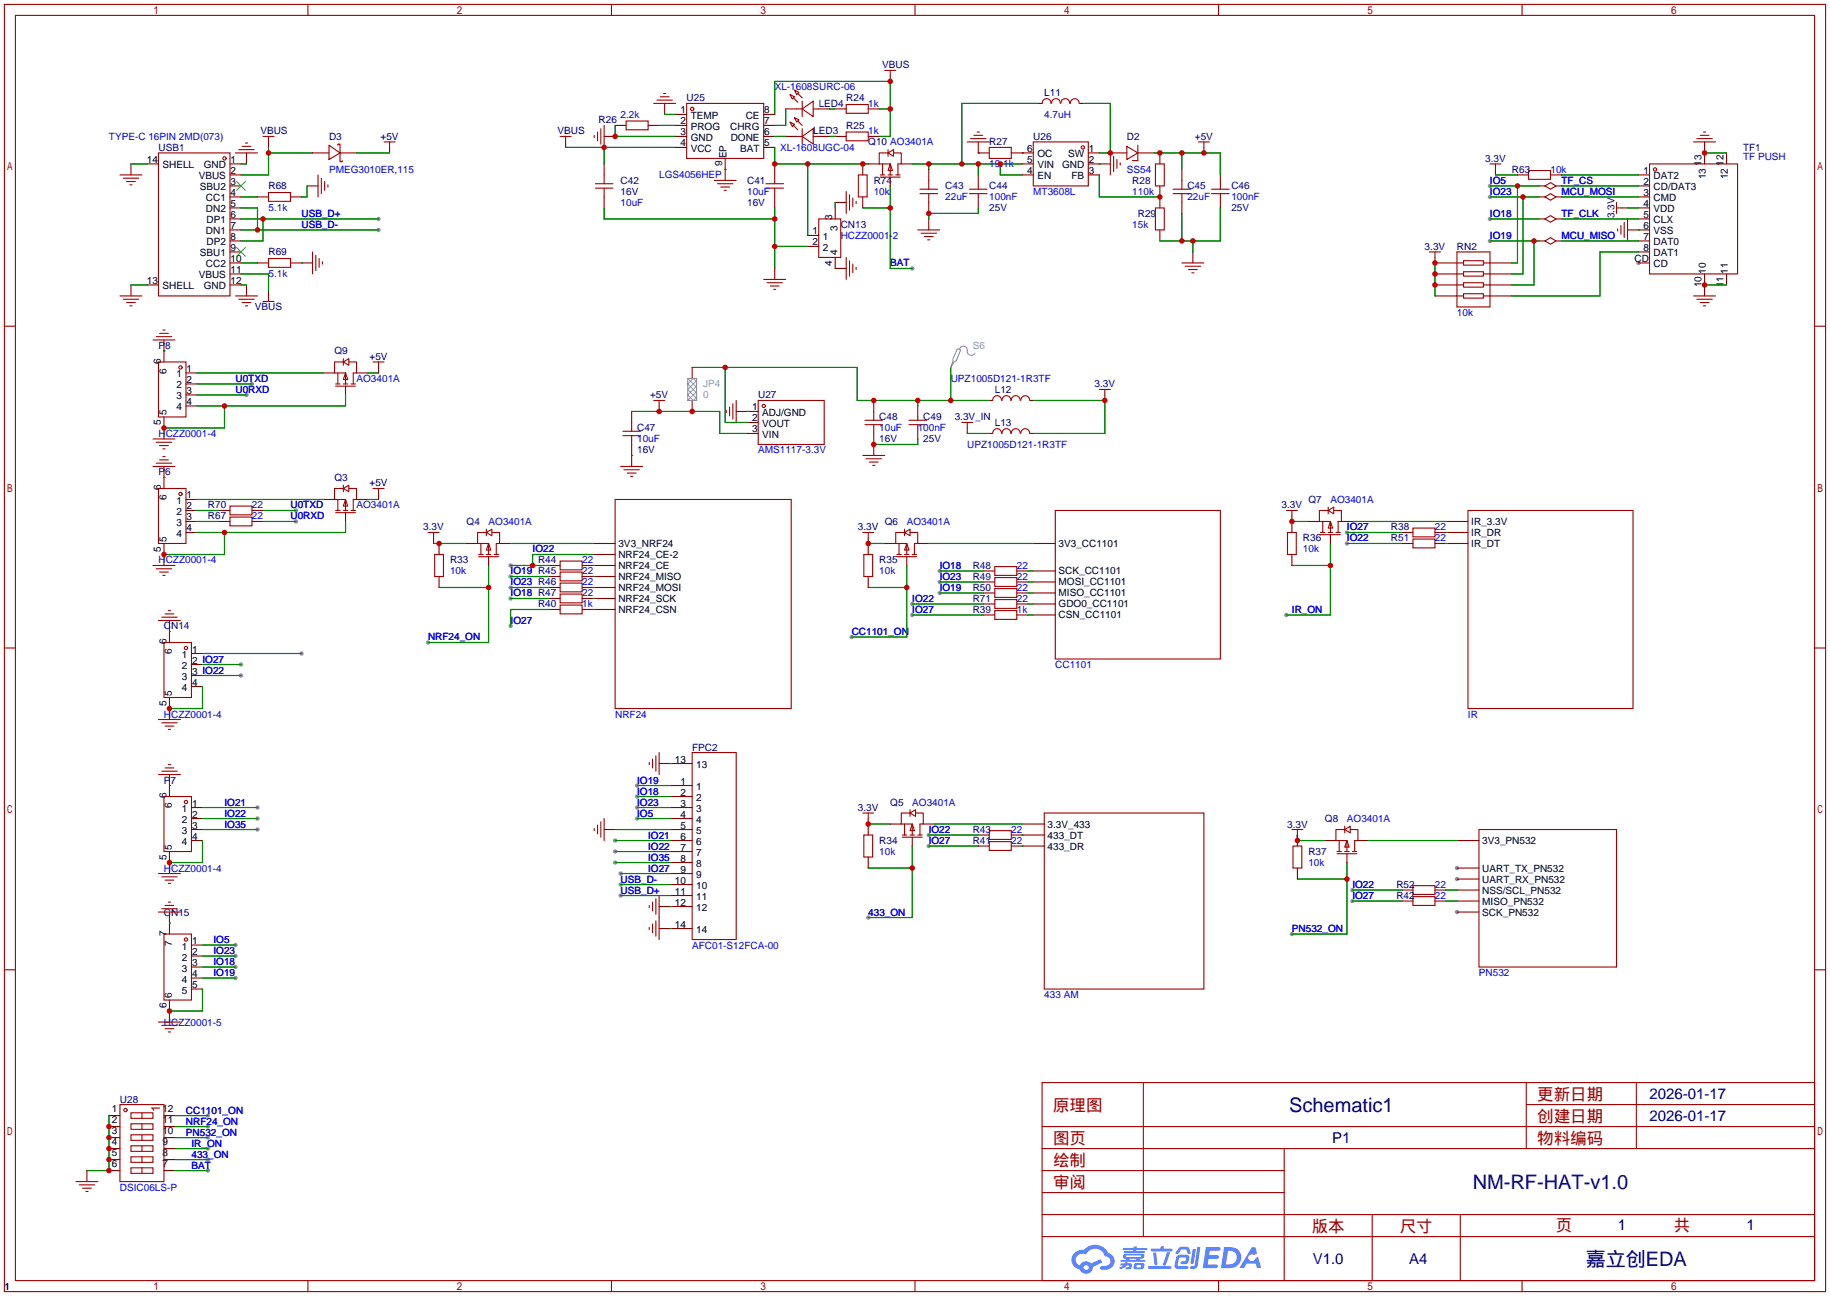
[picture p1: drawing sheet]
<svg xmlns="http://www.w3.org/2000/svg" width="422mm" height="299mm" viewBox="0 0 422 299" stroke-linecap="round" stroke-linejoin="round" font-family="sans-serif">
<g fill="#999">
<circle cx="336.3" cy="200.4" r=".51"/>
<circle cx="336.3" cy="202.9" r=".51"/>
<circle cx="336.3" cy="210.6" r=".51"/>
<circle cx="378.2" cy="60.7" r=".51"/>
<circle cx="87.4" cy="50.5" r=".51"/>
<circle cx="87.4" cy="53.1" r=".51"/>
<circle cx="343.9" cy="45.5" r=".51"/>
<circle cx="343.9" cy="50.5" r=".51"/>
<circle cx="343.9" cy="42.9" r=".51"/>
<circle cx="343.9" cy="55.6" r=".51"/>
<circle cx="68.3" cy="117.9" r=".51"/>
<circle cx="68.3" cy="120.4" r=".51"/>
<circle cx="69.6" cy="150.9" r=".51"/>
<circle cx="55.6" cy="153.4" r=".51"/>
<circle cx="55.6" cy="156" r=".51"/>
<circle cx="59.4" cy="186.4" r=".51"/>
<circle cx="59.4" cy="189" r=".51"/>
<circle cx="59.4" cy="191.5" r=".51"/>
<circle cx="54.4" cy="218.2" r=".51"/>
<circle cx="54.4" cy="220.7" r=".51"/>
<circle cx="54.4" cy="223.3" r=".51"/>
<circle cx="54.4" cy="225.8" r=".51"/>
<circle cx="98.8" cy="148.3" r=".51"/>
<circle cx="48" cy="257.6" r=".51"/>
<circle cx="200.4" cy="211.8" r=".51"/>
<circle cx="48" cy="260.1" r=".51"/>
<circle cx="196.6" cy="147.1" r=".51"/>
<circle cx="296.9" cy="142" r=".51"/>
<circle cx="298.2" cy="215.6" r=".51"/>
<circle cx="48" cy="262.6" r=".51"/>
<circle cx="48" cy="265.2" r=".51"/>
<circle cx="48" cy="267.7" r=".51"/>
<circle cx="147.1" cy="181.4" r=".51"/>
<circle cx="147.1" cy="183.9" r=".51"/>
<circle cx="147.1" cy="186.4" r=".51"/>
<circle cx="147.1" cy="189" r=".51"/>
<circle cx="142" cy="194.1" r=".51"/>
<circle cx="142" cy="196.6" r=".51"/>
<circle cx="142" cy="199.1" r=".51"/>
<circle cx="143.3" cy="201.7" r=".51"/>
<circle cx="143.3" cy="204.2" r=".51"/>
<circle cx="143.3" cy="206.8" r=".51"/>
<circle cx="312.2" cy="208" r=".51"/>
<circle cx="117.9" cy="130.6" r=".51"/>
<circle cx="117.9" cy="144.5" r=".51"/>
<circle cx="117.9" cy="133.1" r=".51"/>
<circle cx="117.9" cy="135.6" r=".51"/>
<circle cx="117.9" cy="138.2" r=".51"/>
<circle cx="310.9" cy="125.5" r=".51"/>
<circle cx="310.9" cy="122.9" r=".51"/>
<circle cx="210.6" cy="142" r=".51"/>
<circle cx="214.4" cy="195.3" r=".51"/>
<circle cx="214.4" cy="192.8" r=".51"/>
<circle cx="216.9" cy="131.8" r=".51"/>
<circle cx="216.9" cy="134.4" r=".51"/>
<circle cx="216.9" cy="136.9" r=".51"/>
<circle cx="312.2" cy="205.5" r=".51"/>
<circle cx="48" cy="270.3" r=".51"/>
<circle cx="210.6" cy="139.4" r=".51"/>
<circle cx="58.2" cy="88.6" r=".51"/>
<circle cx="56.9" cy="91.2" r=".51"/>
<circle cx="210.6" cy="62" r=".51"/>
</g>
<g fill="none" stroke="#a10000" stroke-width=".25">
<path d="M1 1h420.4v297.2h-420.4zM3.6 3.6h415.2v292.1h-415.2zM71.1 1v2.6M141.1 1v2.6M211.2 1v2.6M281.3 1v2.6M351.3 1v2.6M1 75.3h2.6M418.8 75.3h2.6M1 149.6h2.6M418.8 149.6h2.6M1 223.9h2.6"/>
<path d="M418.8 223.9h2.6M240.5 249.9h178.3v45.8h-178.3zM263.9 249.9v35.6M352.3 249.9v15.3M352.3 255h66.5M377.7 249.9v15.3M240.5 270.3h55.9M240.5 265.2h178.3M240.5 275.3h55.9M240.5 260.1h178.3M296.4 265.2v30.5M71.1 295.7v2.5"/>
<path d="M141.1 295.7v2.5M211.2 295.7v2.5M240.5 285.5h178.3M240.5 280.4h178.3M281.3 295.7v2.5M316.7 280.4v15.3M337.1 280.4v15.3M351.3 295.7v2.5"/>
</g>
<g fill="#5487ff">
<path d="M278.4 287.9h2.6a.48 .48 0 0 1 .7 .4 .48 .48 0 0 1-.7 .5h-1.8l-.1 1h1.9a.43 .43 0 0 1 .4 .5 .43 .43 0 0 1-.5 .3h-1.9l-.2 1.3h1.6a.45 .45 0 0 1 .6 .2 .45 .45 0 0 1-.1 .6l-3.3 .1z"/>
<path d="M288.9 288h.9l.4 1.4-.8 .4a.84 .84 0 0 0-1.2 .2 .84 .84 0 0 0 .3 1.2 .84 .84 0 0 0 1.2-.4l.1-.3 .6-.3 .7 2.5h-1l-.3-1h-2l-.6 1h-1.1z"/>
<path d="M275.3 288.4h.7l-.5 3.2a.36 .36 0 0 1-.3 .3 .36 .36 0 0 1-.4-.4z"/>
<path d="M276.4 287.9h.7l-.6 4.3a1.13 1.13 0 0 1-1.8 .6l.2-.4 .7-.1 .2-.2z"/>
<path d="M272.1 288.2l.6-.4h1a.77 .77 0 0 1 .8 .6l.3 .9-.1 .2h-.6l-.2-.9-.3-.1h-.9l-.7 1-.7-.1z"/>
<path d="M271.6 290l.6-.3h1.7a.81 .81 0 0 1 .6 .5 .81 .81 0 0 1-.1 .9 .81 .81 0 0 1-.9 .8h-.7a.32 .32 0 0 1-.3-.4 .32 .32 0 0 1 .4-.3h.7l.2-.9-1.6 .1-.4 1.9h2.2a.32 .32 0 0 1 .3 .4 .32 .32 0 0 1-.4 .3l-2.2-.1-.5-.3-.1-.5z"/>
<path d="M265.1 292.3h5a.33 .33 0 0 1 .3 .4 .33 .33 0 0 1-.4 .3h-4.8l-.2-.2z"/>
<path d="M269.3 289.1h.8l-.7 2a.98 .98 0 0 1-.7 1.1l-.3-.3z"/>
<path d="M266.2 289.2h.7l.3 2.6a.34 .34 0 0 1-.3 .3 .34 .34 0 0 1-.4-.2z"/>
<path d="M265.7 288.3h2.1l.3-.6h.5l-.1 .6h1.8a.32 .32 0 0 1 .4 .3 .32 .32 0 0 1-.4 .3h-4.5l-.2-.1z"/>
<path d="M258.7 291.7h.9l.1-.2h.6v.2h.8l.2 .2-.2 .9-1.3 .2v-.4h.7l.1-.4a.68 .68 0 0 0-1 .4l-1.1 .4-.2-.4 1-.4h-.7z"/>
<path d="M259.2 288.1h2.4l.1-.3h.7v.3h2.1l.3 .3-.3 .2h-2.2v.3h1.8l.2 .2-.2 .2h-4.6v-.4h2v-.3h-2.2l-.2-.1z"/>
<path d="M282.6 287.9l-.8 4.9h1.7a2.5 2.5 0 0 0 3-2.5 2.5 2.5 0 0 0-3.1-2.4zM283.4 288.8a1.65 1.65 0 0 1 2.1 1.6 1.65 1.65 0 0 1-2.2 1.5h-.3z"/>
<path d="M259.4 289.7l-.2 .7 .7 .2 .1 .3h-1.3l.1 .4h5.3l.3-.2-.2-.2h-1.2l.2-.3a.7 .7 0 0 0 .8-.2 .7 .7 0 0 0 0-.9h-4.2zM260 289.9l3.4 .1-.2 .2h-3.2zM260.7 290.6h1.7l-.2 .3h-1.4z"/>
<path d="M261.8 291.8a1.05 1.05 0 0 0 0 1.2 2.91 2.91 0 0 0 2.2-.2 .98 .98 0 0 0 0-1.2h-1.7zM262.4 292.1l.9-.1 .1 .4-.3 .2h-.8z"/>
<path d="M248.1 289.2a2.23 2.23 0 0 0-.7 2.3 2.23 2.23 0 0 0 1.8 1.6 1.58 1.58 0 0 0 1.8 .9 1.58 1.58 0 0 0 1.3-1.5l2.2-1-.5-.8-2.1 1a1.65 1.65 0 0 0-2.7 .5 1.47 1.47 0 0 1-.7-2.1 1.47 1.47 0 0 1 2.2-.4 2.3 2.3 0 0 1 2.3-1.4 2.3 2.3 0 0 1 2 1.8 1.12 1.12 0 0 1 1.3 1 1.12 1.12 0 0 1-1.1 1.2h-.7a.45 .45 0 0 0-.6 .3 .45 .45 0 0 0 .4 .6 2.21 2.21 0 0 0 2.3-.6 2.21 2.21 0 0 0 .5-2.3 2.13 2.13 0 0 0-1.3-1 3.3 3.3 0 0 0-5.6-.7l-1.1 .1zM250.1 292.7a.6 .6 0 0 1 1.2 0 .6 .6 0 0 1-1.2 0z"/>
</g>
<g fill="none" stroke="#870000" stroke-width=".25">
<path d="M205.5 17.5v1.3M30.2 37.8v2.6M34 37.8h2.6M53.1 37.8h2.5M56.9 35.3v2.5M62 32.8v1.2M72.1 35.3h3.8M78.5 35.3h3.8M89.9 34v1.3M130.6 32.8v1.2M139.4 31.5h2.6M139.4 37.8v2.6"/>
<path d="M142 29h2.5M149.6 29h2.5M153.4 23.9v2.5M156 31.5h2.5M156 29h2.5M156 26.4h2.5M156 34h2.5M167.4 36.6v5.1M176.3 31.5h2.5M176.3 29h2.5M176.3 26.4h2.5M176.3 34h2.5"/>
<path d="M178.8 37.8v2.6M181.4 31.5h2.5M181.4 25.1h2.5M189 31.5h2.5M189 25.1h2.5M192.8 31.5h2.5M192.8 25.1h2.5M199.1 37.8v2.6M200.4 37.8h2.5M200.4 31.5h2.5M200.4 25.1h2.5M208 37.8h2.6"/>
<path d="M214.4 39.1v2.6M225.8 32.8v2.5h2.5M233.4 35.3h5.1M236 37.8h2.5M239.8 23.9h.7M249.2 23.9h.7M251.2 37.8h5.1M251.2 35.3h2.5M256.3 35.3h3.8M262.6 35.3h3.8M267.7 35.3v2.5M272.8 39.1v2.6"/>
<path d="M277.9 34v1.3M345.2 39.1v1.3M393.4 32.8v5M398.5 35.3v2.5M53.1 42.9h2.5M53.1 40.4h2.5M53.1 45.5h2.5M53.1 48h2.5M53.1 50.5h2.5M53.1 53.1h2.5M53.1 55.6h2.5M53.1 58.2h2.5"/>
<path d="M59.4 45.5h2.6M67.1 45.5h2.5M70.9 42.9h2.5M139.4 45.5v2.5M178.8 45.5v2.5M186.4 54.4h2.6M186.4 56.9h2.6M192.8 48v2.5M192.8 59.4v2.6h2.5M192.8 46.7h2.5M199.1 45.5v2.5M205.5 40.9v2"/>
<path d="M214.4 46.7v2.6M214.4 50.5v2.6M225.8 40.4v2.5M225.8 45.5v2.5M236 40.4h2.5M251.2 40.4h2.5M267.7 42.9v5.1M267.7 53.1v2.5M272.8 46.7v2.6M275.3 58.2v2.5M281.7 40.4v2.5M281.7 45.5v2.5"/>
<path d="M331.2 59.4v1.3h5.1M350.3 40.4h2.5M355.3 42.9h1.3M355.3 45.5h1.3M355.3 50.5h1.3M355.3 55.6h1.3M357.9 40.4h2.5M359.2 42.9h1.2M359.2 45.5h1.2M359.2 50.5h1.2M359.2 55.6h1.2M374.4 48h1.3"/>
<path d="M375.7 53.1h5M378.2 42.9h2.5M378.2 40.4h2.5M378.2 45.5h2.5M378.2 48h2.5M378.2 50.5h2.5M378.2 55.6h2.5M378.2 58.2h2.5M30.2 65.8v2.5M34 65.8h2.6M37.8 78.5v5.1M53.1 60.7h2.5"/>
<path d="M53.1 63.2h2.5M53.1 65.8h2.5M56.9 65.8v2.5M59.4 60.7h2.6M62 67.1v1.2M67.1 60.7h5M178.8 62v2.5M331.2 63.2h5.1M331.2 65.8h5.1M331.2 68.3h5.1M343.9 60.7h5.1M343.9 63.2h5.1"/>
<path d="M343.9 65.8h5.1M343.9 68.3h5.1M378.2 60.7h2.5M393.4 63.2v5.1M398.5 63.2v2.6M37.8 96.3v5M42.9 86.1h2.6M42.9 88.6h2.6M42.9 91.2h2.6M42.9 93.7h2.6M74.7 86.1h2.5M79.8 89.2v2"/>
<path d="M82.3 86.1h2.5M87.4 84.8v1.3M145.8 95v2.5M152.1 93.7v1.3M159.8 84.8v2.6M159.8 92.5v2.5M169.9 95h5.1M172.5 97.5h2.5M201.7 92.5v2.5M211.8 93.7v2.6M211.8 98.8v2.5M219.5 84.6v.2"/>
<path d="M223.3 98.8v1.3M228.3 92.5h.8M237.7 92.5h.8M255 91.2v1.3M37.8 107.7v5.1M42.9 115.3h2.6M42.9 117.9h2.6M50.5 117.9h2.6M58.2 117.9h2.5M74.7 115.3h2.5M79.8 118.4v2M82.3 115.3h2.5"/>
<path d="M87.4 114v1.3M145.8 102.6v5.1M172.5 100.1h2.5M201.7 100.1v5.1M228.3 100.1h.8M237.7 100.1h.8M298.2 119.1v3.8M37.8 125.5v5.1M42.9 120.4h2.6M42.9 122.9h2.6M50.5 120.4h2.6M58.2 120.4h2.5"/>
<path d="M100.1 124.2v1.3M101.3 125.5v2.5M101.3 133.1v2.5M107.7 125.5h2.5M112.8 128.5v2.1M115.3 125.5h2.6M126.7 130.6h2.6M126.7 133.1h2.6M126.7 135.6h2.6M126.7 138.2h2.6M134.4 130.6h7.6M134.4 133.1h7.6"/>
<path d="M134.4 135.6h7.6M134.4 138.2h7.6M136.9 125.5h5.1M136.9 128h5.1M200.4 124.2v3.8M200.4 133.1v2.5M204.2 125.5h2.6M209.3 128.5v2.1M211.8 125.5h2.6M227.1 131.8h2.5M227.1 134.4h2.5M227.1 136.9h2.5"/>
<path d="M227.1 139.4h2.5M234.7 131.8h2.5M234.7 134.4h2.5M234.7 136.9h2.5M234.7 139.4h2.5M238.5 125.5h5.1M238.5 131.8h5.1M238.5 134.4h5.1M238.5 136.9h5.1M238.5 139.4h5.1M298.2 128v2.6M302 120.4h2.5"/>
<path d="M307.1 123.4v2.1M309.6 120.4h2.6M323.6 125.5h2.5M323.6 122.9h2.5M331.2 125.5h7.6M331.2 122.9h7.6M333.8 120.4h5M39.1 143.3v5M44.2 150.9h2.5M44.2 153.4h2.5M44.2 156h2.5M44.2 158.5h2.5"/>
<path d="M126.7 140.7h2.6M134.4 140.7h7.6M227.1 142h2.5M234.7 142h2.5M238.5 142h5.1M39.1 161v5.1M39.1 178.8v5.1M152.1 176.3h7.7M39.1 196.6v5.1M44.2 194.1h2.5M44.2 186.4h2.5M44.2 189h2.5"/>
<path d="M44.2 191.5h2.5M139.4 191.5h2.6M154.7 194.1h5.1M154.7 186.4h5.1M154.7 189h5.1M154.7 191.5h5.1M154.7 181.4h5.1M154.7 183.9h5.1M154.7 196.6h5.1M154.7 199.1h5.1M200.4 189v3.8M200.4 197.9v2.5"/>
<path d="M205.5 190.2h2.5M210.6 193.3v2M213.1 190.2h2.5M225.8 192.8h2.5M225.8 195.3h2.5M233.4 192.8h7.6M233.4 195.3h7.6M236 190.2h5M299.5 192.8v2.5M305.8 194.1h2.6M310.9 197.1v2M313.4 194.1h2.6"/>
<path d="M336.3 194.1h5.1M39.1 210.6v5M44.2 218.2h2.5M152.1 209.3h7.7M152.1 214.4h7.7M154.7 201.7h5.1M154.7 204.2h5.1M154.7 206.8h5.1M299.5 200.4v2.5M323.6 205.5h2.5M323.6 208h2.5M331.2 205.5h2.6"/>
<path d="M331.2 208h2.6M336.3 200.4h5.1M336.3 202.9h5.1M336.3 205.5h5.1M336.3 208h5.1M336.3 210.6h5.1M39.1 230.9v5.1M44.2 220.7h2.5M44.2 223.3h2.5M44.2 225.8h2.5M44.2 228.3h2.5M25.1 257.6h2.6"/>
<path d="M37.8 257.6h2.6M20.1 270.3v2.5M25.1 260.1h2.6M25.1 262.6h2.6M25.1 265.2h2.6M25.1 267.7h2.6M25.1 270.3h2.6M37.8 260.1h2.6M37.8 262.6h2.6M37.8 265.2h2.6M37.8 267.7h2.6M37.8 270.3h2.6"/>
</g>
<g fill="none" stroke="#a10000" stroke-width=".25">
<path d="M204.2 16.3h2.6M205.5 16.3v1.2M36.6 35.3h16.5v33h-16.5zM54.4 35.3h5M55.1 34.5h3.6M55.9 33.8h2M56.6 33h.5M60.7 31.5h2.5M62 31.5v1.3M75.9 33.5l2.6 1.8-2.6 1.5zM78 33.5v-.2h.5v4h.5v-.2M88.6 32.8h2.6"/>
<path d="M89.9 32.8v1.2M129.3 31.5h2.5M130.6 31.5v1.3M137.2 31.2v.6M137.9 30.5v2M138.7 29.7v3.6M139.4 29v5M144.5 27.9h5.1v2.1h-5.1zM150.9 23.9h5.1M151.6 23.1h3.6M152.4 22.4h2M153.2 21.6h.5"/>
<path d="M158.5 23.9h17.8v12.7h-17.8zM182.4 21.8l1 .6-.5 .5zM182.4 28.2l1 .5-.5 .5zM183.1 22.6l1 1M183.1 29l1 1M183.4 20.8l1 .5-.5 .5zM183.4 27.2l1 .5-.5 .5zM183.9 31.5h1.3M183.9 25.1h1.3M184.1 21.6l1.1 1M184.1 27.9l1.1 1.1M185.2 25.1l2.5-1.7v3.5z"/>
<path d="M185.2 31.5l2.5-1.8v3.6zM185.2 23.4v3.5M185.2 29.7v3.6M187.7 31.5h1.3M187.7 25.1h1.3M195.3 30.5h5.1v2h-5.1zM195.3 24.1h5.1v2.1h-5.1zM203.7 37.8v2.6M205 35.3l1.2-.8v1.6zM205 35.3h-2.1v2.5h2.6v2.6M205 34.5v1.6M205.5 37.8l.5 1.6h-1z"/>
<path d="M206.2 35.3h1.8v2.5h-.7v2.6M223.3 32.8h5M224 32h3.6M224.8 31.2h2M225.6 30.5h.5M228.3 34h5.1v2.6h-5.1zM238.5 32.8h12.7v10.1h-12.7zM240.6 23.9a1.01 1.01 0 0 1 1-1.1 1.01 1.01 0 0 1 1 1.1M242.7 23.9a1.01 1.01 0 0 1 1-1.1 1.01 1.01 0 0 1 1 1.1M244.9 23.9a1.01 1.01 0 0 1 1-1.1 1.01 1.01 0 0 1 1 1.1M247.1 23.9a1.01 1.01 0 0 1 1-1.1 1.01 1.01 0 0 1 1 1.1M256.3 35.3v5.1"/>
<path d="M257 36.1v3.5M257.8 36.8v2.1M258.6 37.6v.5M260.1 33.8l2.5 1.5-2.5 1.5zM262.6 33.5v3.6h-1.2M266.7 37.8h2v5.1h-2zM276.6 32.8h2.5M277.9 32.8v1.2M343.9 37.8h2.6M345.2 37.8v1.3M352.8 39.4h5.1v2h-5.1zM380.7 37.8h20.4v25.4h-20.4z"/>
<path d="M390.9 32.8h5.1M391.7 32h3.5M392.4 31.2h2.1M393.2 30.5h.5M27.7 40.4h5.1M28.4 41.1h3.6M29.2 41.9h2M30 42.7h.5M62 44.5h5.1v2h-5.1zM62 59.7h5.1v2h-5.1zM72.1 58.2v5M72.9 58.9v3.6"/>
<path d="M73.4 40.4v5.1M73.7 59.7v2M74.2 41.1v3.6M74.9 41.9v2M75.7 42.7v.5M137.4 42.4h4.1M137.4 43.4h4.1M139.4 40.4v2M139.4 43.4v2.1M164.8 41.7h5.1M165.6 42.4h3.6M166.4 43.2h2"/>
<path d="M167.1 43.9h.5M176.8 42.4h4M176.8 43.4h4M178.8 40.4v2M178.8 43.4v2.1M189 50.5h5.1v8.9h-5.1zM195.3 44.2v5.1M195.3 59.4v5.1M196.1 45v3.5M196.8 45.7v2.1M197.6 46.5v.5M198.1 40.4h2.1v5.1h-2.1z"/>
<path d="M203.2 40.4h1M203.2 40.9h4.6M205 40.4h1M206.8 40.4h1M211.8 53.1h5.1M212.3 44.7h4.1M212.3 43.7h4.1M212.6 53.8h3.6M213.4 54.6h2M214.1 55.4h.5M214.4 41.7v2M214.4 44.7v2"/>
<path d="M223.8 44.7h4M223.8 43.7h4M225.8 42.9v.8M225.8 44.7v.8M266.7 48h2v5.1h-2zM270.8 44.7h4M270.8 43.7h4M272.8 41.7v2M272.8 44.7v2M279.7 44.7h4M279.7 43.7h4M281.7 42.9v.8"/>
<path d="M281.7 44.7v.8M329.9 58.2h2.6M331.2 58.2v1.2M336.3 58.2h7.6v12.7h-7.6zM356.6 42.9l1.3-.7 1.3 .7-1.3 .8zM356.6 45.5l1.3-.8 1.3 .8-1.3 .7zM356.6 50.5l1.3-.7 1.3 .7-1.3 .8zM356.6 55.6l1.3-.7 1.3 .7-1.3 .8zM373.1 46.7v2.6M373.1 48h1.3M373.4 52.8v.5M374.1 52.1v2"/>
<path d="M374.9 51.3v3.6M375.7 50.5v5.1M27.7 68.3h5.1M28.4 69.1h3.6M29.2 69.9h2M30 70.6h.5M35.3 78.5h5.1M36.1 77.7h3.5M36.8 77h2.1M37.6 76.2h.5M54.4 68.3h5M55.1 69.1h3.6"/>
<path d="M55.9 69.9h2M56.6 70.6h.5M60.7 69.6h2.5M62 68.3v1.3M74.4 60.5v.5M176.3 64.5h5.1M177 65.3h3.6M177.8 66h2M178.6 66.8h.5M196.1 60.2v3.6M196.8 61v2M197.6 61.7v.5"/>
<path d="M272.8 60.7h5.1M273.6 61.5h3.5M274.3 62.2h2.1M275.1 63h.5M336.3 68.3h1.5M336.3 60.7h1.5M336.3 65.8h1.5M336.3 63.2h1.5M337.8 60.2h4.6v1h-4.6zM337.8 62.7h4.6v1.1h-4.6zM337.8 65.3h4.6v1h-4.6zM337.8 67.8h4.6v1h-4.6z"/>
<path d="M342.4 68.3h1.5M342.4 60.7h1.5M342.4 65.8h1.5M342.4 63.2h1.5M390.9 68.3h5.1M391.7 69.1h3.5M392.4 69.9h2.1M393.2 70.6h.5M36.6 83.6h6.3v12.7h-6.3zM77.5 89.2h4.5M77.5 88.6h1M78 86.1v2.5"/>
<path d="M79.2 83.6l1.3-.8v1.5zM79.2 83.6h-2v2.5h2.6v2.5M79.2 82.8v1.5M79.2 88.6h1.1M79.8 86.1l.5 1.5h-1.1zM80.5 83.6h1.8v2.5h-.8v2.5M81 88.6h1M86.1 83.6h2.5M87.4 83.6v1.2M143.8 99.6h4M145.8 97.5v2.1M150.9 92.5h2.5"/>
<path d="M152.1 92.5v1.2M167.6 94.7v.5M168.4 94v2M169.2 93.2v3.6M169.9 92.5v5M175 92.5h15.2v10.1h-15.2zM199.6 98h4.1M199.6 97h4.1M201.7 95v2M201.7 98v2.1M209.8 98h4.1M209.8 97h4.1"/>
<path d="M211.8 96.3v.7M211.8 98v.8M222 97.5h2.5M223.3 97.5v1.3M229.1 92.4a1.01 1.01 0 0 1 1.1-1.1 1.01 1.01 0 0 1 1 1.1M231.3 92.4a1.01 1.01 0 0 1 1-1.1 1.01 1.01 0 0 1 1 1.1M233.4 92.4a1.01 1.01 0 0 1 1.1-1.1 1.01 1.01 0 0 1 1 1.1M235.6 92.4a1.01 1.01 0 0 1 1-1 1.01 1.01 0 0 1 1.1 1M253.7 89.9h2.6M255 89.9v1.3M35.3 107.7h5.1M35.3 101.3h5.1"/>
<path d="M36.1 106.9h3.5M36.1 102.1h3.5M36.6 112.8h6.3v12.7h-6.3zM36.8 106.2h2.1M36.8 102.9h2.1M37.6 105.4h.5M37.6 103.6h.5M53.1 119.4h5.1v2h-5.1zM53.1 116.8h5.1v2.1h-5.1zM77.5 118.4h4.5M77.5 117.9h1M78 115.3v2.6"/>
<path d="M79.2 112.8l1.3-.8v1.5zM79.2 112.8h-2v2.5h2.6v2.6M79.2 112v1.5M79.2 117.9h1.1M79.8 115.3l.5 1.5h-1.1zM80.5 112.8h1.8v2.5h-.8v2.6M81 117.9h1M86.1 112.8h2.5M87.4 112.8v1.2M142 115.3h40.6v48.3h-40.6zM143.3 107.7h5M143.8 100.6h4"/>
<path d="M144 108.5h3.6M144.8 109.2h2M145.5 110h.5M145.8 100.6v2M199.1 105.2h5.1M199.9 105.9h3.6M200.7 106.7h2M201.4 107.4h.5M229.1 100.1a1.01 1.01 0 0 1 1.1-1.1 1.01 1.01 0 0 1 1 1.1M231.3 100.1a1.01 1.01 0 0 1 1-1.1 1.01 1.01 0 0 1 1 1.1M233.4 100.1a1.01 1.01 0 0 1 1.1-1.1 1.01 1.01 0 0 1 1 1.1M235.6 100.1a1.01 1.01 0 0 1 1-1.1 1.01 1.01 0 0 1 1.1 1.1"/>
<path d="M243.6 117.9h38.1v34.2h-38.1zM296.9 117.9h2.6M298.2 117.9v1.2M306.6 117.9l1.2-.8v1.5zM306.6 117.9h-2.1v2.5h2.6v2.5M306.6 117.1v1.5M307.8 117.9h1.8v2.5h-.7v2.5M338.8 117.9h38.1v45.7h-38.1zM35.3 130.6h5.1M36.1 131.3h3.5M36.8 132.1h2.1M37.6 132.8h.5"/>
<path d="M98.8 122.9h2.5M100.1 122.9v1.3M100.3 128h2.1v5.1h-2.1zM110.5 128.5h4.6M110.5 128h1M111 125.5v2.5M112.3 122.9l1.2-.7v1.5zM112.3 122.9h-2.1v2.6h2.6v2.5M112.3 122.2v1.5M112.3 128h1M112.8 125.5l.5 1.5h-1zM113.5 122.9h1.8v2.6h-.7v2.5"/>
<path d="M114 128h1.1M129.3 139.7h5.1v2h-5.1zM129.3 129.5h5.1v2.1h-5.1zM129.3 132.1h5.1v2h-5.1zM129.3 134.6h5.1v2.1h-5.1zM129.3 137.2h5.1v2h-5.1zM199.1 122.9h2.6M199.4 128h2v5.1h-2zM200.4 122.9v1.3M207 128.5h4.6M207 128h1M207.5 125.5v2.5"/>
<path d="M208.8 122.9l1.3-.7v1.5zM208.8 122.9h-2v2.6h2.5v2.5M208.8 122.2v1.5M208.8 128h1M209.3 125.5l.5 1.5h-1zM210.1 122.9h1.7v2.6h-.7v2.5M210.6 128h1M229.6 130.8h5.1v2h-5.1zM229.6 133.3h5.1v2.1h-5.1zM229.6 135.9h5.1v2h-5.1zM229.6 138.4h5.1v2.1h-5.1zM297.2 122.9h2v5.1h-2z"/>
<path d="M304.8 122.9h1M304.8 123.4h4.6M305.3 120.4v2.5M306.6 122.9h1M307.1 120.4l.5 1.5h-1zM308.4 122.9h1M326.1 124.5h5.1v2h-5.1zM326.1 121.9h5.1v2.1h-5.1zM36.6 143.3h5.1M37.3 142.5h3.6M37.8 148.3h6.4v12.7h-6.4zM38.1 141.7h2"/>
<path d="M38.9 141h.5M229.6 141h5.1v2h-5.1zM36.6 166.1h5.1M36.6 178.8h5.1M37.3 166.9h3.6M37.3 178.1h3.6M38.1 167.6h2M38.1 177.3h2M38.9 168.4h.5M38.9 176.5h.5M149.9 176v.5M150.6 175.3v2"/>
<path d="M151.4 174.5v3.6M152.1 173.7v5.1M159.8 173.7h10.1v43.2h-10.1zM37.8 183.9h6.4v12.7h-6.4zM137.2 191.3v.5M137.9 190.5v2M138.7 189.7v3.6M139.4 189v5.1M199.1 187.7h2.6M199.4 192.8h2v5.1h-2zM200.4 187.7v1.3M208.3 193.3h4.6"/>
<path d="M208.3 192.8h1M208.8 190.2v2.6M210.1 187.7l1.2-.8v1.6zM210.1 187.7h-2.1v2.5h2.6v2.6M210.1 186.9v1.6M210.1 192.8h1M210.6 190.2l.5 1.6h-1zM211.3 187.7h1.8v2.5h-.8v2.6M211.8 192.8h1.1M228.3 191.8h5.1v2h-5.1zM228.3 194.3h5.1v2h-5.1zM241 187.7h36.9v40.6h-36.9z"/>
<path d="M298.2 191.5h2.5M298.4 195.3h2.1v5.1h-2.1zM299.5 191.5v1.3M308.6 197.1h4.6M308.6 196.6h1M309.1 194.1v2.5M310.4 191.5l1.3-.7v1.5zM310.4 191.5h-2v2.6h2.5v2.5M310.4 190.8v1.5M310.4 196.6h1M310.9 194.1l.5 1.5h-1zM311.7 191.5h1.7v2.6h-.7v2.5"/>
<path d="M312.2 196.6h1M341.4 191.5h31.7v31.8h-31.7zM36.6 201.7h5.1M36.6 210.6h5.1M37.3 202.4h3.6M37.3 209.8h3.6M37.8 215.6h6.4v15.3h-6.4zM38.1 203.2h2M38.1 209h2M38.9 204h.5M38.9 208.3h.5M149.9 209v.5"/>
<path d="M149.9 214.1v.5M150.6 208.3v2M150.6 213.4v2M151.4 207.5v3.6M151.4 212.6v3.6M152.1 206.8v10.1M326.1 204.5h5.1v2h-5.1zM326.1 207h5.1v2h-5.1zM36.6 236h5.1M37.3 236.7h3.6M38.1 237.5h2M38.9 238.3h.5"/>
<path d="M27.7 255h10.1v17.8h-10.1zM30.2 256.9h5.1v1.3h-5.1zM30.2 259.5h5.1v1.2h-5.1zM32.8 256.9v1.3M32.8 259.5v1.2M17.5 272.8h5.1M18.3 273.6h3.5M19 274.3h2.1M19.8 275.1h.5M30.2 269.6h5.1v1.3h-5.1zM30.2 267.1h5.1v1.3h-5.1zM30.2 264.5h5.1v1.3h-5.1z"/>
<path d="M30.2 262h5.1v1.3h-5.1zM32.8 262v1.3M32.8 264.5v1.3M32.8 267.1v1.3M32.8 269.6v1.3"/>
<circle cx="51.8" cy="36.6" r=".38"/>
<circle cx="159.8" cy="25.1" r=".38"/>
<circle cx="249.9" cy="34" r=".38"/>
<circle cx="382" cy="39.1" r=".38"/>
<circle cx="41.7" cy="84.8" r=".38"/>
<circle cx="176.3" cy="93.7" r=".38"/>
<circle cx="41.7" cy="114" r=".38"/>
<circle cx="42.9" cy="149.6" r=".38"/>
<circle cx="42.9" cy="185.2" r=".38"/>
<circle cx="42.9" cy="216.9" r=".38"/>
<circle cx="29" cy="256.3" r=".38"/>
</g>
<g fill="none" stroke="#008700" stroke-width=".25">
<path d="M30.2 37.8h3.8M55.6 37.8h1.3M62 34v6.4h-6.4M62 35.3h10.1M82.3 35.3h7.6M130.6 34h25.4M139.4 34v3.8M142 29v2.5h14M152.1 29h3.9M153.4 26.4h2.6M167.4 39.1h.1M178.8 34v3.8h21.6"/>
<path d="M178.8 26.4v-7.6h26.7v12.7h-2.6M178.8 31.5h2.6M181.4 25.1v3.9h-2.6M186.4 37.8v16.6M191.5 31.5h1.3M191.5 25.1h1.3M202.9 25.1h2.6M210.6 37.8h25.4M214.4 37.8v1.3M225.8 35.3h.1M225.8 37.8v2.6M230.9 37.8v2.6h5.1"/>
<path d="M236 35.3h.1M239.8 23.9h-17.8v13.9M249.9 23.9h6.4v11.4h-2.6M253.7 37.8h.1M266.4 35.3h15.3v5.1M272.8 35.3v3.8M393.4 35.3h5.1M55.6 45.5h3.8M55.6 50.5h31.8M55.6 48h3.8v5.1M55.6 53.1h31.8M60.7 50.5v5.1h-5.1"/>
<path d="M70.9 42.9v2.6h-1.3M139.4 48v2.5h39.4M178.8 48v14M178.8 56.9h7.6M192.8 46.7v1.3M199.1 48h6.4M205.5 42.9v19.1h5.1M225.8 48v1.3h-11.4v1.2M253.7 40.4v5.1h14M272.8 49.3v6.3M275.3 55.6v2.6M281.7 48v7.6h-14"/>
<path d="M343.9 45.5h11.4M343.9 55.6h11.4M343.9 50.5h11.4M343.9 42.9h11.4M345.2 40.4h5.1M350.3 42.9v17.8h-1.3M351.5 45.5v17.7h-2.5M354.1 55.6v10.2h-5.1M360.4 40.4h17.8M360.4 45.5h17.8M360.4 55.6h17.8M360.4 50.5h17.8"/>
<path d="M360.4 42.9h17.8M375.7 48h2.5M378.2 53.1h.1M378.2 58.2h-8.9v10.1h-20.3M30.2 65.8h3.8M55.6 65.8h1.3M55.6 63.2h6.4v3.9M55.6 60.7h3.8M69.6 60.7h.1M192.8 62h.1M331.2 60.7v7.6M393.4 65.8h5.1"/>
<path d="M37.8 81h.1M45.5 88.6h12.7M45.5 91.2h11.4M45.5 86.1h29.2M51.8 93.7v5.1h-14M79.8 91.2v2.5h-34.3M84.8 86.1h2.6M145.8 95h20.3v5.1h6.4M159.8 84.8h38.1v7.7h30.4M167.4 84.8v12.7h5.1M172.5 95h.1M211.8 92.5v1.2"/>
<path d="M219.5 84.8v7.7M238.5 92.5h16.5v7.6h-16.5M37.8 110.2h.1M45.5 117.9h5M45.5 115.3h29.2M60.7 117.9h7.6M84.8 115.3h2.6M145.8 105.2h.1M211.8 101.3v1.3h-10.1M223.3 100.1h5M45.5 120.4h5M51.8 122.9v5.1h-14"/>
<path d="M60.7 120.4h7.6M79.8 120.4v2.5h-34.3M100.1 125.5h7.6M101.3 135.6h11.5M112.8 130.6v17.7h-14M117.9 125.5h19M117.9 135.6h8.8M117.9 130.6h8.8M117.9 133.1h8.8M117.9 138.2h8.8M136.9 130.6h.1M136.9 133.1h.1"/>
<path d="M136.9 135.6h.1M136.9 138.2h.1M136.9 128h-14v2.6M200.4 125.5h3.8M200.4 135.6h8.9M209.3 130.6v16.5h-12.7M210.6 139.4h16.5M214.4 125.5h24.1M216.9 131.8h10.2M216.9 134.4h10.2M216.9 136.9h10.2M237.2 131.8h1.3"/>
<path d="M237.2 134.4h1.3M237.2 136.9h1.3M237.2 139.4h1.3M298.2 120.4h3.8M298.2 130.6h8.9M307.1 125.5v16.5h-10.2M310.9 122.9h12.7M310.9 125.5h12.7M312.2 120.4h21.6M333.8 122.9h.1M333.8 125.5h.1M39.1 145.8h.1"/>
<path d="M46.7 150.9h22.9M46.7 153.4h8.9M46.7 158.5v5.1h-7.6M46.7 156h8.9M126.7 140.7h-8.8v3.8M136.9 140.7h.1M210.6 142h16.5M237.2 142h1.3M154.7 176.3h.1M39.1 181.4h.1M46.7 194.1v5h-7.6M46.7 186.4h12.7"/>
<path d="M46.7 189h12.7M46.7 191.5h12.7M142 191.5h12.7M142 199.1h12.7M142 194.1h12.7M142 196.6h12.7M147.1 186.4h7.6M147.1 189h7.6M147.1 181.4h7.6M147.1 183.9h7.6M200.4 190.2h5.1M210.6 195.3v16.5h-10.2"/>
<path d="M214.4 195.3h11.4M214.4 192.8h11.4M215.6 190.2h20.4M236 195.3h.1M236 192.8h.1M299.5 192.8v1.3h6.3M310.9 199.1v16.5h-12.7M316 194.1h20.3M39.1 213.1h.1M46.7 218.2h7.7M143.3 201.7h11.4M143.3 204.2h11.4"/>
<path d="M143.3 206.8h11.4M154.7 209.3h.1M154.7 214.4h.1M200.4 200.4h10.2M299.5 202.9h11.4M312.2 208h11.4M312.2 205.5h11.4M333.8 208h2.5M333.8 205.5h2.5M46.7 228.3v5.1h-7.6M46.7 220.7h7.7M46.7 223.3h7.7"/>
<path d="M46.7 225.8h7.7M25.1 257.6v12.7h-5M40.4 257.6h7.6M40.4 270.3h7.6M40.4 260.1h7.6M40.4 262.6h7.6M40.4 265.2h7.6M40.4 267.7h7.6"/>
</g>
<path d="M54.6 41.9l2 2M54.6 57.2l2 2M56.6 41.9l-2 2M56.6 57.2l-2 2" fill="none" stroke="#3c3" stroke-width=".25"/>
<path d="M158.7 87.4l2.1 2M160.8 88.1l-.8-.7-1.3 1.2 2.1 2.1M160.8 87.9l-2.1 2 2.1 2M160.8 89.2l-2.1 2 1.3 1.3 .8-.8M160.8 90.4l-2.1 2.1" fill="none" stroke="#999" stroke-width=".23"/>
<path d="M158.7 87.4h2.1v5.1h-2.1zM221 80.5l.7 .3-1 2.5-.5 .3-.7 1.2 .5-1.5v-.5zM221.5 80.5a.93 .93 0 0 1 1.1-.5 .93 .93 0 0 1 .7 1 .94 .94 0 0 0 .6 1 .94 .94 0 0 0 1.1-.5" fill="none" stroke="#999" stroke-width=".25"/>
<g fill="#c00">
<circle cx="62" cy="35.3" r=".63"/>
<circle cx="60.7" cy="50.5" r=".63"/>
<circle cx="59.4" cy="53.1" r=".63"/>
<circle cx="331.2" cy="60.7" r=".63"/>
<circle cx="331.2" cy="63.2" r=".63"/>
<circle cx="331.2" cy="65.8" r=".63"/>
<circle cx="393.4" cy="65.8" r=".63"/>
<circle cx="393.4" cy="35.3" r=".63"/>
<circle cx="351.5" cy="45.5" r=".63"/>
<circle cx="350.3" cy="42.9" r=".63"/>
<circle cx="354.1" cy="55.6" r=".63"/>
<circle cx="51.8" cy="122.9" r=".63"/>
<circle cx="37.8" cy="128" r=".63"/>
<circle cx="201.7" cy="102.6" r=".63"/>
<circle cx="159.8" cy="95" r=".63"/>
<circle cx="152.1" cy="95" r=".63"/>
<circle cx="39.1" cy="163.6" r=".63"/>
<circle cx="255" cy="92.5" r=".63"/>
<circle cx="167.4" cy="84.8" r=".63"/>
<circle cx="201.7" cy="92.5" r=".63"/>
<circle cx="211.8" cy="92.5" r=".63"/>
<circle cx="219.5" cy="92.5" r=".63"/>
<circle cx="39.1" cy="199.1" r=".63"/>
<circle cx="39.1" cy="233.4" r=".63"/>
<circle cx="101.3" cy="125.5" r=".63"/>
<circle cx="112.8" cy="135.6" r=".63"/>
<circle cx="25.1" cy="267.7" r=".63"/>
<circle cx="25.1" cy="270.3" r=".63"/>
<circle cx="25.1" cy="265.2" r=".63"/>
<circle cx="25.1" cy="262.6" r=".63"/>
<circle cx="25.1" cy="260.1" r=".63"/>
<circle cx="200.4" cy="190.2" r=".63"/>
<circle cx="210.6" cy="200.4" r=".63"/>
<circle cx="200.4" cy="125.5" r=".63"/>
<circle cx="209.3" cy="135.6" r=".63"/>
<circle cx="298.2" cy="120.4" r=".63"/>
<circle cx="307.1" cy="130.6" r=".63"/>
<circle cx="299.5" cy="194.1" r=".63"/>
<circle cx="310.9" cy="202.9" r=".63"/>
<circle cx="122.9" cy="130.6" r=".63"/>
<circle cx="51.8" cy="93.7" r=".63"/>
<circle cx="37.8" cy="98.8" r=".63"/>
<circle cx="205.5" cy="48" r=".63"/>
<circle cx="178.8" cy="37.8" r=".63"/>
<circle cx="186.4" cy="37.8" r=".63"/>
<circle cx="199.1" cy="37.8" r=".63"/>
<circle cx="214.4" cy="37.8" r=".63"/>
<circle cx="222" cy="37.8" r=".63"/>
<circle cx="225.8" cy="37.8" r=".63"/>
<circle cx="230.9" cy="37.8" r=".63"/>
<circle cx="267.7" cy="45.5" r=".63"/>
<circle cx="275.3" cy="55.6" r=".63"/>
<circle cx="272.8" cy="55.6" r=".63"/>
<circle cx="277.9" cy="35.3" r=".63"/>
<circle cx="272.8" cy="35.3" r=".63"/>
<circle cx="267.7" cy="35.3" r=".63"/>
<circle cx="256.3" cy="35.3" r=".63"/>
<circle cx="214.4" cy="49.3" r=".63"/>
<circle cx="178.8" cy="50.5" r=".63"/>
<circle cx="178.8" cy="56.9" r=".63"/>
<circle cx="142" cy="31.5" r=".63"/>
<circle cx="205.5" cy="25.1" r=".63"/>
<circle cx="205.5" cy="18.8" r=".63"/>
<circle cx="139.4" cy="34" r=".63"/>
</g>
<g font-size="4.6" fill="#000080">
<text x="297.6" y="256.6">Schematic1</text>
<text x="339.9" y="274.4">NM-RF-HAT-v1.0</text>
<text x="366" y="292.2">嘉立创EDA</text>
</g>
<g font-size="3.8" fill="#a00000">
<text x="243.1" y="256.5">原理图</text>
<text x="354.8" y="254">更新日期</text>
<text x="354.8" y="259.1">创建日期</text>
<text x="243.1" y="269.2">绘制</text>
<text x="243.1" y="264.2">图页</text>
<text x="354.8" y="264.2">物料编码</text>
<text x="243.1" y="274.3">审阅</text>
<text x="302.8" y="284.5">版本</text>
<text x="323.1" y="284.5">尺寸</text>
<text x="359.2" y="284.2">页</text>
<text x="386.3" y="284.2">共</text>
</g>
<g font-size="3.5" fill="#000080">
<text x="380.7" y="253.7">2026-01-17</text>
<text x="307.5" y="263.8">P1</text>
<text x="380.7" y="258.8">2026-01-17</text>
<text x="373.4" y="283.9">1</text>
<text x="403.2" y="283.9">1</text>
<text x="303" y="291.8">V1.0</text>
<text x="325.3" y="291.8">A4</text>
</g>
<text font-size="2.9" fill="#a00000" x="37" y="256.7" transform="rotate(-90 37 256.7)">1</text>
<g font-size="2.3" fill="#000080">
<text x="203.6" y="15.8">VBUS</text>
<text x="158.5" y="23.4">U25</text>
<text x="195.3" y="23.4">R24</text>
<text x="241" y="22.1">L11</text>
<text x="138.2" y="28.5">R26</text>
<text x="189" y="24.7">LED4</text>
<text x="195.3" y="29.8">R25</text>
<text x="36.6" y="34.8">USB1</text>
<text x="60.1" y="31">VBUS</text>
<text x="75.9" y="32.3">D3</text>
<text x="87.8" y="32.3">+5V</text>
<text x="128.7" y="31">VBUS</text>
<text x="187.7" y="31">LED3</text>
<text x="200.4" y="33.6">Q10 AO3401A</text>
<text x="228.3" y="33.6">R27</text>
<text x="238.5" y="32.3">U26</text>
<text x="260.1" y="32.3">D2</text>
<text x="275.8" y="32.3">+5V</text>
<text x="402.3" y="34.8">TF1</text>
<text x="342.8" y="37.4">3.3V</text>
<text x="349" y="39.9">R63</text>
<text x="62" y="43.7">R68</text>
<text x="143.3" y="42.5">C42</text>
<text x="143.3" y="45">16V</text>
<text x="172.5" y="42.5">C41</text>
<text x="172.5" y="47.5">16V</text>
<text x="201.7" y="42.5">R74</text>
<text x="218.2" y="43.7">C43</text>
<text x="228.3" y="43.7">C44</text>
<text x="261.4" y="42.5">R28</text>
<text x="274.1" y="43.7">C45</text>
<text x="284.2" y="43.7">C46</text>
<text x="194.1" y="52.6">CN13</text>
<text x="228.3" y="48.8">25V</text>
<text x="262.6" y="50.1">R29</text>
<text x="284.2" y="48.8">25V</text>
<text x="372.7" y="50.4" transform="rotate(-90 372.7 50.4)">3.3V</text>
<text x="62" y="59">R69</text>
<text x="328.8" y="57.7">3.3V</text>
<text x="336.3" y="57.7">RN2</text>
<text x="58.8" y="71.7">VBUS</text>
<text x="36.6" y="80.6">P8</text>
<text x="77.2" y="81.8">Q9</text>
<text x="85.3" y="83.1">+5V</text>
<text x="252.6" y="89.5">3.3V</text>
<text x="150.1" y="92">+5V</text>
<text x="175" y="92">U27</text>
<text x="229.6" y="90.7">L12</text>
<text x="147.1" y="99.6">C47</text>
<text x="202.9" y="97.1">C48</text>
<text x="213.1" y="97.1">C49</text>
<text x="220.4" y="97.1">3.3V_IN</text>
<text x="229.6" y="98.3">L13</text>
<text x="147.1" y="104.7">16V</text>
<text x="202.9" y="102.2">16V</text>
<text x="213.1" y="102.2">25V</text>
<text x="36.6" y="109.8">P6</text>
<text x="77.2" y="111">Q3</text>
<text x="85.3" y="112.3">+5V</text>
<text x="48" y="119.9">R67</text>
<text x="48" y="117.4">R70</text>
<text x="295.8" y="117.4">3.3V</text>
<text x="302" y="116.1">Q7</text>
<text x="97.7" y="122.5">3.3V</text>
<text x="107.7" y="121.2">Q4</text>
<text x="198" y="122.5">3.3V</text>
<text x="204.2" y="121.2">Q6</text>
<text x="300.7" y="125">R36</text>
<text x="321.1" y="125">R51</text>
<text x="321.1" y="122.5">R38</text>
<text x="103.9" y="130.1">R33</text>
<text x="124.2" y="130.1">R44</text>
<text x="202.9" y="130.1">R35</text>
<text x="224.5" y="131.4">R48</text>
<text x="224.5" y="133.9">R49</text>
<text x="224.5" y="136.4">R50</text>
<text x="124.2" y="140.3">R40</text>
<text x="224.5" y="141.5">R39</text>
<text x="224.5" y="139">R71</text>
<text x="37.8" y="145.3">CN14</text>
<text x="159.8" y="173.3">FPC2</text>
<text x="37.8" y="180.9">P7</text>
<text x="205.5" y="186">Q5</text>
<text x="198" y="187.2">3.3V</text>
<text x="297.1" y="191.1">3.3V</text>
<text x="305.8" y="189.8">Q8</text>
<text x="202.9" y="194.9">R34</text>
<text x="224.5" y="192.3">R43</text>
<text x="224.5" y="194.9">R41</text>
<text x="302" y="197.4">R37</text>
<text x="322.3" y="205">R52</text>
<text x="322.3" y="207.6">R42</text>
<text x="37.8" y="211.4">CN15</text>
<text x="27.7" y="254.6">U28</text>
<text x="1" y="297.7">1</text>
</g>
<g font-size="2.3" fill="#00f">
<text x="178.8" y="20.9">XL-1608SURC-06</text>
<text x="143.3" y="27.2">2.2k</text>
<text x="200.4" y="24.7">1k</text>
<text x="241" y="27.2">4.7uH</text>
<text x="25.1" y="32.3">TYPE-C 16PIN 2MD(073)</text>
<text x="180.1" y="34.8">XL-1608UGC-04</text>
<text x="200.4" y="31">1k</text>
<text x="75.9" y="39.9">PMEG3010ER,115</text>
<text x="152.1" y="41.2">LGS4056HEP</text>
<text x="228.3" y="38.7">19.1k</text>
<text x="260.1" y="39.9">SS54</text>
<text x="357.9" y="39.9">10k</text>
<text x="402.3" y="36.9">TF PUSH</text>
<text x="143.3" y="47.5">10uF</text>
<text x="172.5" y="45">10uF</text>
<text x="201.7" y="45">10k</text>
<text x="218.2" y="46.3">22uF</text>
<text x="228.3" y="46.3">100nF</text>
<text x="238.5" y="45">MT3608L</text>
<text x="261.4" y="45">110k</text>
<text x="274.1" y="46.3">22uF</text>
<text x="284.2" y="46.3">100nF</text>
<text x="343.9" y="45">IO23</text>
<text x="343.9" y="42.5">IO5</text>
<text x="360.4" y="42.5">TF_CS</text>
<text x="360.4" y="45">MCU_MOSI</text>
<text x="62" y="48.8">5.1k</text>
<text x="69.6" y="50.1">USB_D+</text>
<text x="69.6" y="52.6">USB_D-</text>
<text x="261.4" y="52.6">15k</text>
<text x="343.9" y="50.1">IO18</text>
<text x="360.4" y="50.1">TF_CLK</text>
<text x="194.1" y="55.2">HCZZ0001-2</text>
<text x="343.9" y="55.2">IO19</text>
<text x="360.4" y="55.2">MCU_MISO</text>
<text x="62" y="64.1">5.1k</text>
<text x="205.5" y="61.5">BAT</text>
<text x="336.3" y="72.9">10k</text>
<text x="54.4" y="88.2">U0TXD</text>
<text x="82.3" y="88.2">AO3401A</text>
<text x="219.5" y="88.2">UPZ1005D121-1R3TF</text>
<text x="54.4" y="90.7">U0RXD</text>
<text x="36.6" y="100.9">HCZZ0001-4</text>
<text x="202.9" y="99.6">10uF</text>
<text x="211.8" y="99.6">100nF</text>
<text x="147.1" y="102.2">10uF</text>
<text x="175" y="104.7">AMS1117-3.3V</text>
<text x="223.3" y="103.4">UPZ1005D121-1R3TF</text>
<text x="58.2" y="119.9">22</text>
<text x="58.2" y="117.4">22</text>
<text x="67.1" y="117.4">U0TXD</text>
<text x="67.1" y="119.9">U0RXD</text>
<text x="82.3" y="117.4">AO3401A</text>
<text x="307.1" y="116.1">AO3401A</text>
<text x="112.8" y="121.2">AO3401A</text>
<text x="209.3" y="121.2">AO3401A</text>
<text x="310.9" y="125">IO22</text>
<text x="310.9" y="122.5">IO27</text>
<text x="331.2" y="125">22</text>
<text x="331.2" y="122.5">22</text>
<text x="36.6" y="130.1">HCZZ0001-4</text>
<text x="122.9" y="127.6">IO22</text>
<text x="134.4" y="130.1">22</text>
<text x="216.9" y="131.4">IO18</text>
<text x="234.7" y="131.4">22</text>
<text x="300.7" y="127.6">10k</text>
<text x="103.9" y="132.6">10k</text>
<text x="117.9" y="132.6">IO19 R45</text>
<text x="117.9" y="135.2">IO23 R46</text>
<text x="117.9" y="137.7">IO18 R47</text>
<text x="134.4" y="132.6">22</text>
<text x="134.4" y="135.2">22</text>
<text x="134.4" y="137.7">22</text>
<text x="202.9" y="132.6">10k</text>
<text x="216.9" y="133.9">IO23</text>
<text x="216.9" y="136.4">IO19</text>
<text x="234.7" y="133.9">22</text>
<text x="234.7" y="136.4">22</text>
<text x="134.4" y="140.3">1k</text>
<text x="210.6" y="141.5">IO27</text>
<text x="210.6" y="139">IO22</text>
<text x="234.7" y="141.5">1k</text>
<text x="234.7" y="139">22</text>
<text x="298.2" y="141.5">IR_ON</text>
<text x="98.8" y="147.9">NRF24_ON</text>
<text x="117.9" y="144.1">IO27</text>
<text x="196.6" y="146.6">CC1101_ON</text>
<text x="243.6" y="154.2">CC1101</text>
<text x="37.8" y="165.7">HCZZ0001-4</text>
<text x="142" y="165.7">NRF24</text>
<text x="338.8" y="165.7">IR</text>
<text x="51.8" y="186">IO21</text>
<text x="147.1" y="180.9">IO19</text>
<text x="147.1" y="183.4">IO18</text>
<text x="147.1" y="186">IO23</text>
<text x="210.6" y="186">AO3401A</text>
<text x="51.8" y="188.5">IO22</text>
<text x="51.8" y="191.1">IO35</text>
<text x="147.1" y="188.5">IO5</text>
<text x="310.9" y="189.8">AO3401A</text>
<text x="149.6" y="193.6">IO21</text>
<text x="149.6" y="196.1">IO22</text>
<text x="202.9" y="197.4">10k</text>
<text x="214.4" y="194.9">IO27</text>
<text x="214.4" y="192.3">IO22</text>
<text x="233.4" y="192.3">22</text>
<text x="233.4" y="194.9">22</text>
<text x="37.8" y="201.2">HCZZ0001-4</text>
<text x="143.3" y="203.8">USB_D-</text>
<text x="149.6" y="198.7">IO35</text>
<text x="149.6" y="201.2">IO27</text>
<text x="302" y="199.9">10k</text>
<text x="143.3" y="206.3">USB_D+</text>
<text x="312.2" y="207.6">IO27</text>
<text x="312.2" y="205">IO22</text>
<text x="331.2" y="205">22</text>
<text x="331.2" y="207.6">22</text>
<text x="200.4" y="211.4">433_ON</text>
<text x="298.2" y="215.2">PN532_ON</text>
<text x="49.3" y="217.7">IO5</text>
<text x="49.3" y="220.3">IO23</text>
<text x="159.8" y="219">AFC01-S12FCA-00</text>
<text x="49.3" y="222.8">IO18</text>
<text x="49.3" y="225.3">IO19</text>
<text x="341.4" y="225.3">PN532</text>
<text x="241" y="230.4">433 AM</text>
<text x="37.8" y="236.8">HCZZ0001-5</text>
<text x="42.9" y="257.1">CC1101_ON</text>
<text x="42.9" y="259.6">NRF24_ON</text>
<text x="42.9" y="262.2">PN532_ON</text>
<text x="44.2" y="264.7">IR_ON</text>
<text x="44.2" y="267.3">433_ON</text>
<text x="44.2" y="269.8">BAT</text>
<text x="27.7" y="274.9">DSIC06LS-P</text>
</g>
<g font-size="2.3">
<text x="157.1" y="26.2">1</text>
<text x="157.1" y="28.7">2</text>
<text x="159.4" y="27.5">TEMP</text>
<text x="159.4" y="30">PROG</text>
<text x="168.5" y="30">CHRG</text>
<text x="172.1" y="27.5">CE</text>
<text x="176.4" y="28.7">7</text>
<text x="176.4" y="26.2">8</text>
<text x="157.1" y="31.3">3</text>
<text x="157.1" y="33.8">4</text>
<text x="159.4" y="32.5">GND</text>
<text x="159.4" y="35.1">VCC</text>
<text x="168.7" y="32.5">DONE</text>
<text x="170.8" y="35.1">BAT</text>
<text x="176.4" y="33.8">5</text>
<text x="176.4" y="31.3">6</text>
<text x="237.1" y="35.1">6</text>
<text x="251.3" y="35.1">1</text>
<text x="33.9" y="37.6">14</text>
<text x="37.5" y="38.9">SHELL</text>
<text x="45.9" y="41.4">VBUS</text>
<text x="47" y="38.9">GND</text>
<text x="53.2" y="37.6">1</text>
<text x="53.2" y="40.2">2</text>
<text x="166.7" y="38.3" transform="rotate(-90 166.7 38.3)">9</text>
<text x="167.7" y="36.6" transform="rotate(-90 167.7 36.6)">EP</text>
<text x="237.1" y="40.2">4</text>
<text x="237.1" y="37.6">5</text>
<text x="239.4" y="41.4">EN</text>
<text x="239.4" y="38.9">VIN</text>
<text x="239.4" y="36.3">OC</text>
<text x="245.1" y="38.9">GND</text>
<text x="246.5" y="36.3">SW</text>
<text x="247.3" y="41.4">FB</text>
<text x="251.3" y="37.6">2</text>
<text x="251.3" y="40.2">3</text>
<text x="379.3" y="40.2">1</text>
<text x="381.7" y="41.4">DAT2</text>
<text x="392.7" y="38.3" transform="rotate(-90 392.7 38.3)">13</text>
<text x="393.7" y="41.4" transform="rotate(-90 393.7 41.4)">13</text>
<text x="397.8" y="38.3" transform="rotate(-90 397.8 38.3)">12</text>
<text x="398.8" y="41.4" transform="rotate(-90 398.8 41.4)">12</text>
<text x="46.1" y="44">SBU2</text>
<text x="47.5" y="46.5">CC1</text>
<text x="53.2" y="42.7">3</text>
<text x="53.2" y="45.2">4</text>
<text x="53.2" y="47.8">5</text>
<text x="379.3" y="42.7">2</text>
<text x="379.3" y="45.2">3</text>
<text x="379.3" y="47.8">4</text>
<text x="381.7" y="44">CD/DAT3</text>
<text x="381.7" y="46.5">CMD</text>
<text x="47.5" y="49">DN2</text>
<text x="47.7" y="51.6">DP1</text>
<text x="53.2" y="50.3">6</text>
<text x="53.2" y="52.9">7</text>
<text x="192.1" y="50.9" transform="rotate(-90 192.1 50.9)">3</text>
<text x="193.3" y="53.3" transform="rotate(-90 193.3 53.3)">3</text>
<text x="379.3" y="50.3">5</text>
<text x="379.3" y="52.9">6</text>
<text x="381.7" y="49">VDD</text>
<text x="381.7" y="51.6">CLX</text>
<text x="46.1" y="59.2">SBU1</text>
<text x="47.5" y="54.1">DN1</text>
<text x="47.7" y="56.7">DP2</text>
<text x="53.2" y="55.4">8</text>
<text x="53.2" y="57.9">9</text>
<text x="187.6" y="54.1">1</text>
<text x="187.6" y="56.7">2</text>
<text x="189.9" y="55.4">1</text>
<text x="189.9" y="57.9">2</text>
<text x="193.3" y="59" transform="rotate(-90 193.3 59)">4</text>
<text x="379.3" y="55.4">7</text>
<text x="379.3" y="57.9">8</text>
<text x="381.7" y="54.1">VSS</text>
<text x="381.7" y="56.7">DAT0</text>
<text x="381.7" y="59.2">DAT1</text>
<text x="33.9" y="65.6">13</text>
<text x="45.9" y="64.3">VBUS</text>
<text x="47.5" y="61.7">CC2</text>
<text x="53.2" y="60.5">10</text>
<text x="53.2" y="63">11</text>
<text x="53.2" y="65.6">12</text>
<text x="192.1" y="61.3" transform="rotate(-90 192.1 61.3)">4</text>
<text x="377.3" y="60.5">CD</text>
<text x="381.7" y="61.7">CD</text>
<text x="393.7" y="63.2" transform="rotate(-90 393.7 63.2)">10</text>
<text x="398.8" y="63.2" transform="rotate(-90 398.8 63.2)">11</text>
<text x="37.5" y="66.8">SHELL</text>
<text x="47" y="66.8">GND</text>
<text x="392.7" y="66.3" transform="rotate(-90 392.7 66.3)">10</text>
<text x="397.8" y="66.3" transform="rotate(-90 397.8 66.3)">11</text>
<text x="37.1" y="83.9" transform="rotate(-90 37.1 83.9)">6</text>
<text x="38.4" y="86.3" transform="rotate(-90 38.4 86.3)">6</text>
<text x="40.7" y="87.1">1</text>
<text x="40.7" y="89.7">2</text>
<text x="43.1" y="85.9">1</text>
<text x="43.1" y="88.4">2</text>
<text x="38.4" y="95.8" transform="rotate(-90 38.4 95.8)">5</text>
<text x="40.7" y="92.2">3</text>
<text x="40.7" y="94.8">4</text>
<text x="43.1" y="91">3</text>
<text x="43.1" y="93.5">4</text>
<text x="173.6" y="94.8">1</text>
<text x="37.1" y="98.2" transform="rotate(-90 37.1 98.2)">5</text>
<text x="173.6" y="99.8">3</text>
<text x="173.6" y="97.3">2</text>
<text x="175.9" y="101.1">VIN</text>
<text x="175.9" y="98.6">VOUT</text>
<text x="175.9" y="96">ADJ/GND</text>
<text x="37.1" y="113.1" transform="rotate(-90 37.1 113.1)">6</text>
<text x="38.4" y="115.5" transform="rotate(-90 38.4 115.5)">6</text>
<text x="40.7" y="116.4">1</text>
<text x="40.7" y="118.9">2</text>
<text x="43.1" y="115.1">1</text>
<text x="43.1" y="117.6">2</text>
<text x="38.4" y="125" transform="rotate(-90 38.4 125)">5</text>
<text x="40.7" y="121.4">3</text>
<text x="40.7" y="124">4</text>
<text x="43.1" y="120.2">3</text>
<text x="43.1" y="122.7">4</text>
<text x="339.6" y="121.2">IR_3.3V</text>
<text x="339.6" y="123.7">IR_DR</text>
<text x="37.1" y="127.4" transform="rotate(-90 37.1 127.4)">5</text>
<text x="142.7" y="131.4">NRF24_CE</text>
<text x="142.7" y="126.3">3V3_NRF24</text>
<text x="142.7" y="128.8">NRF24_CE-2</text>
<text x="244.3" y="126.3">3V3_CC1101</text>
<text x="339.6" y="126.3">IR_DT</text>
<text x="142.7" y="133.9">NRF24_MISO</text>
<text x="142.7" y="136.4">NRF24_MOSI</text>
<text x="244.3" y="132.6">SCK_CC1101</text>
<text x="244.3" y="135.2">MOSI_CC1101</text>
<text x="244.3" y="137.7">MISO_CC1101</text>
<text x="142.7" y="139">NRF24_SCK</text>
<text x="142.7" y="141.5">NRF24_CSN</text>
<text x="244.3" y="142.8">CSN_CC1101</text>
<text x="244.3" y="140.3">GDO0_CC1101</text>
<text x="38.4" y="148.7" transform="rotate(-90 38.4 148.7)">6</text>
<text x="39.7" y="151" transform="rotate(-90 39.7 151)">6</text>
<text x="42" y="151.9">1</text>
<text x="42" y="154.5">2</text>
<text x="44.3" y="150.6">1</text>
<text x="44.3" y="153.2">2 IO27</text>
<text x="44.3" y="155.7">3 IO22</text>
<text x="39.7" y="160.6" transform="rotate(-90 39.7 160.6)">5</text>
<text x="42" y="157">3</text>
<text x="42" y="159.5">4</text>
<text x="44.3" y="158.3">4</text>
<text x="38.4" y="162.9" transform="rotate(-90 38.4 162.9)">5</text>
<text x="155.8" y="176">13</text>
<text x="160.7" y="177.3">13</text>
<text x="38.4" y="184.3" transform="rotate(-90 38.4 184.3)">6</text>
<text x="157.1" y="181.1">1</text>
<text x="157.1" y="183.7">2</text>
<text x="160.7" y="182.4">1</text>
<text x="160.7" y="184.9">2</text>
<text x="39.7" y="186.6" transform="rotate(-90 39.7 186.6)">6</text>
<text x="42" y="187.5">1</text>
<text x="42" y="190">2</text>
<text x="44.3" y="186.2">1</text>
<text x="44.3" y="188.7">2</text>
<text x="44.3" y="191.3">3</text>
<text x="157.1" y="186.2">3</text>
<text x="157.1" y="188.7">4</text>
<text x="157.1" y="191.3">5</text>
<text x="160.7" y="187.5">3</text>
<text x="160.7" y="190">4</text>
<text x="241.8" y="191.1">3.3V_433</text>
<text x="39.7" y="196.1" transform="rotate(-90 39.7 196.1)">5</text>
<text x="42" y="192.6">3</text>
<text x="42" y="195.1">4</text>
<text x="44.3" y="193.8">4</text>
<text x="157.1" y="193.8">6</text>
<text x="157.1" y="196.4">7</text>
<text x="160.7" y="192.6">5</text>
<text x="160.7" y="195.1">6</text>
<text x="160.7" y="197.6">7</text>
<text x="241.8" y="193.6">433_DT</text>
<text x="241.8" y="196.1">433_DR</text>
<text x="342.1" y="194.9">3V3_PN532</text>
<text x="38.4" y="198.5" transform="rotate(-90 38.4 198.5)">5</text>
<text x="155.8" y="204">10</text>
<text x="157.1" y="198.9">8</text>
<text x="157.1" y="201.4">9</text>
<text x="160.7" y="200.2">8</text>
<text x="160.7" y="202.7">9</text>
<text x="342.1" y="201.2">UART_TX_PN532</text>
<text x="342.1" y="203.8">UART_RX_PN532</text>
<text x="155.8" y="206.5">11</text>
<text x="155.8" y="209.1">12</text>
<text x="160.7" y="205.3">10</text>
<text x="160.7" y="207.8">11</text>
<text x="342.1" y="206.3">NSS/SCL_PN532</text>
<text x="342.1" y="208.8">MISO_PN532</text>
<text x="155.8" y="214.1">14</text>
<text x="160.7" y="210.3">12</text>
<text x="160.7" y="215.4">14</text>
<text x="342.1" y="211.4">SCK_PN532</text>
<text x="38.4" y="216" transform="rotate(-90 38.4 216)">7</text>
<text x="39.7" y="218.4" transform="rotate(-90 39.7 218.4)">7</text>
<text x="42" y="219.2">1</text>
<text x="42" y="221.8">2</text>
<text x="44.3" y="218">1</text>
<text x="44.3" y="220.5">2</text>
<text x="42" y="224.3">3</text>
<text x="42" y="226.8">4</text>
<text x="44.3" y="223">3</text>
<text x="44.3" y="225.6">4</text>
<text x="38.4" y="232.8" transform="rotate(-90 38.4 232.8)">6</text>
<text x="39.7" y="230.4" transform="rotate(-90 39.7 230.4)">6</text>
<text x="42" y="229.4">5</text>
<text x="44.3" y="228.1">5</text>
<text x="25.8" y="256.8">1</text>
<text x="37.5" y="256.8">12</text>
<text x="25.8" y="261.9">3</text>
<text x="25.8" y="259.4">2</text>
<text x="37.5" y="259.4">11</text>
<text x="37.5" y="261.9">10</text>
<text x="25.8" y="269.5">6</text>
<text x="25.8" y="267">5</text>
<text x="25.8" y="264.5">4</text>
<text x="37.5" y="264.5">9</text>
<text x="37.5" y="267">8</text>
<text x="37.5" y="269.5">7</text>
</g>
<g font-size="2.3" fill="#999">
<text x="224.5" y="80.6">S6</text>
<text x="162.3" y="89.5">JP4</text>
<text x="162.3" y="92">0</text>
</g>
</svg>
